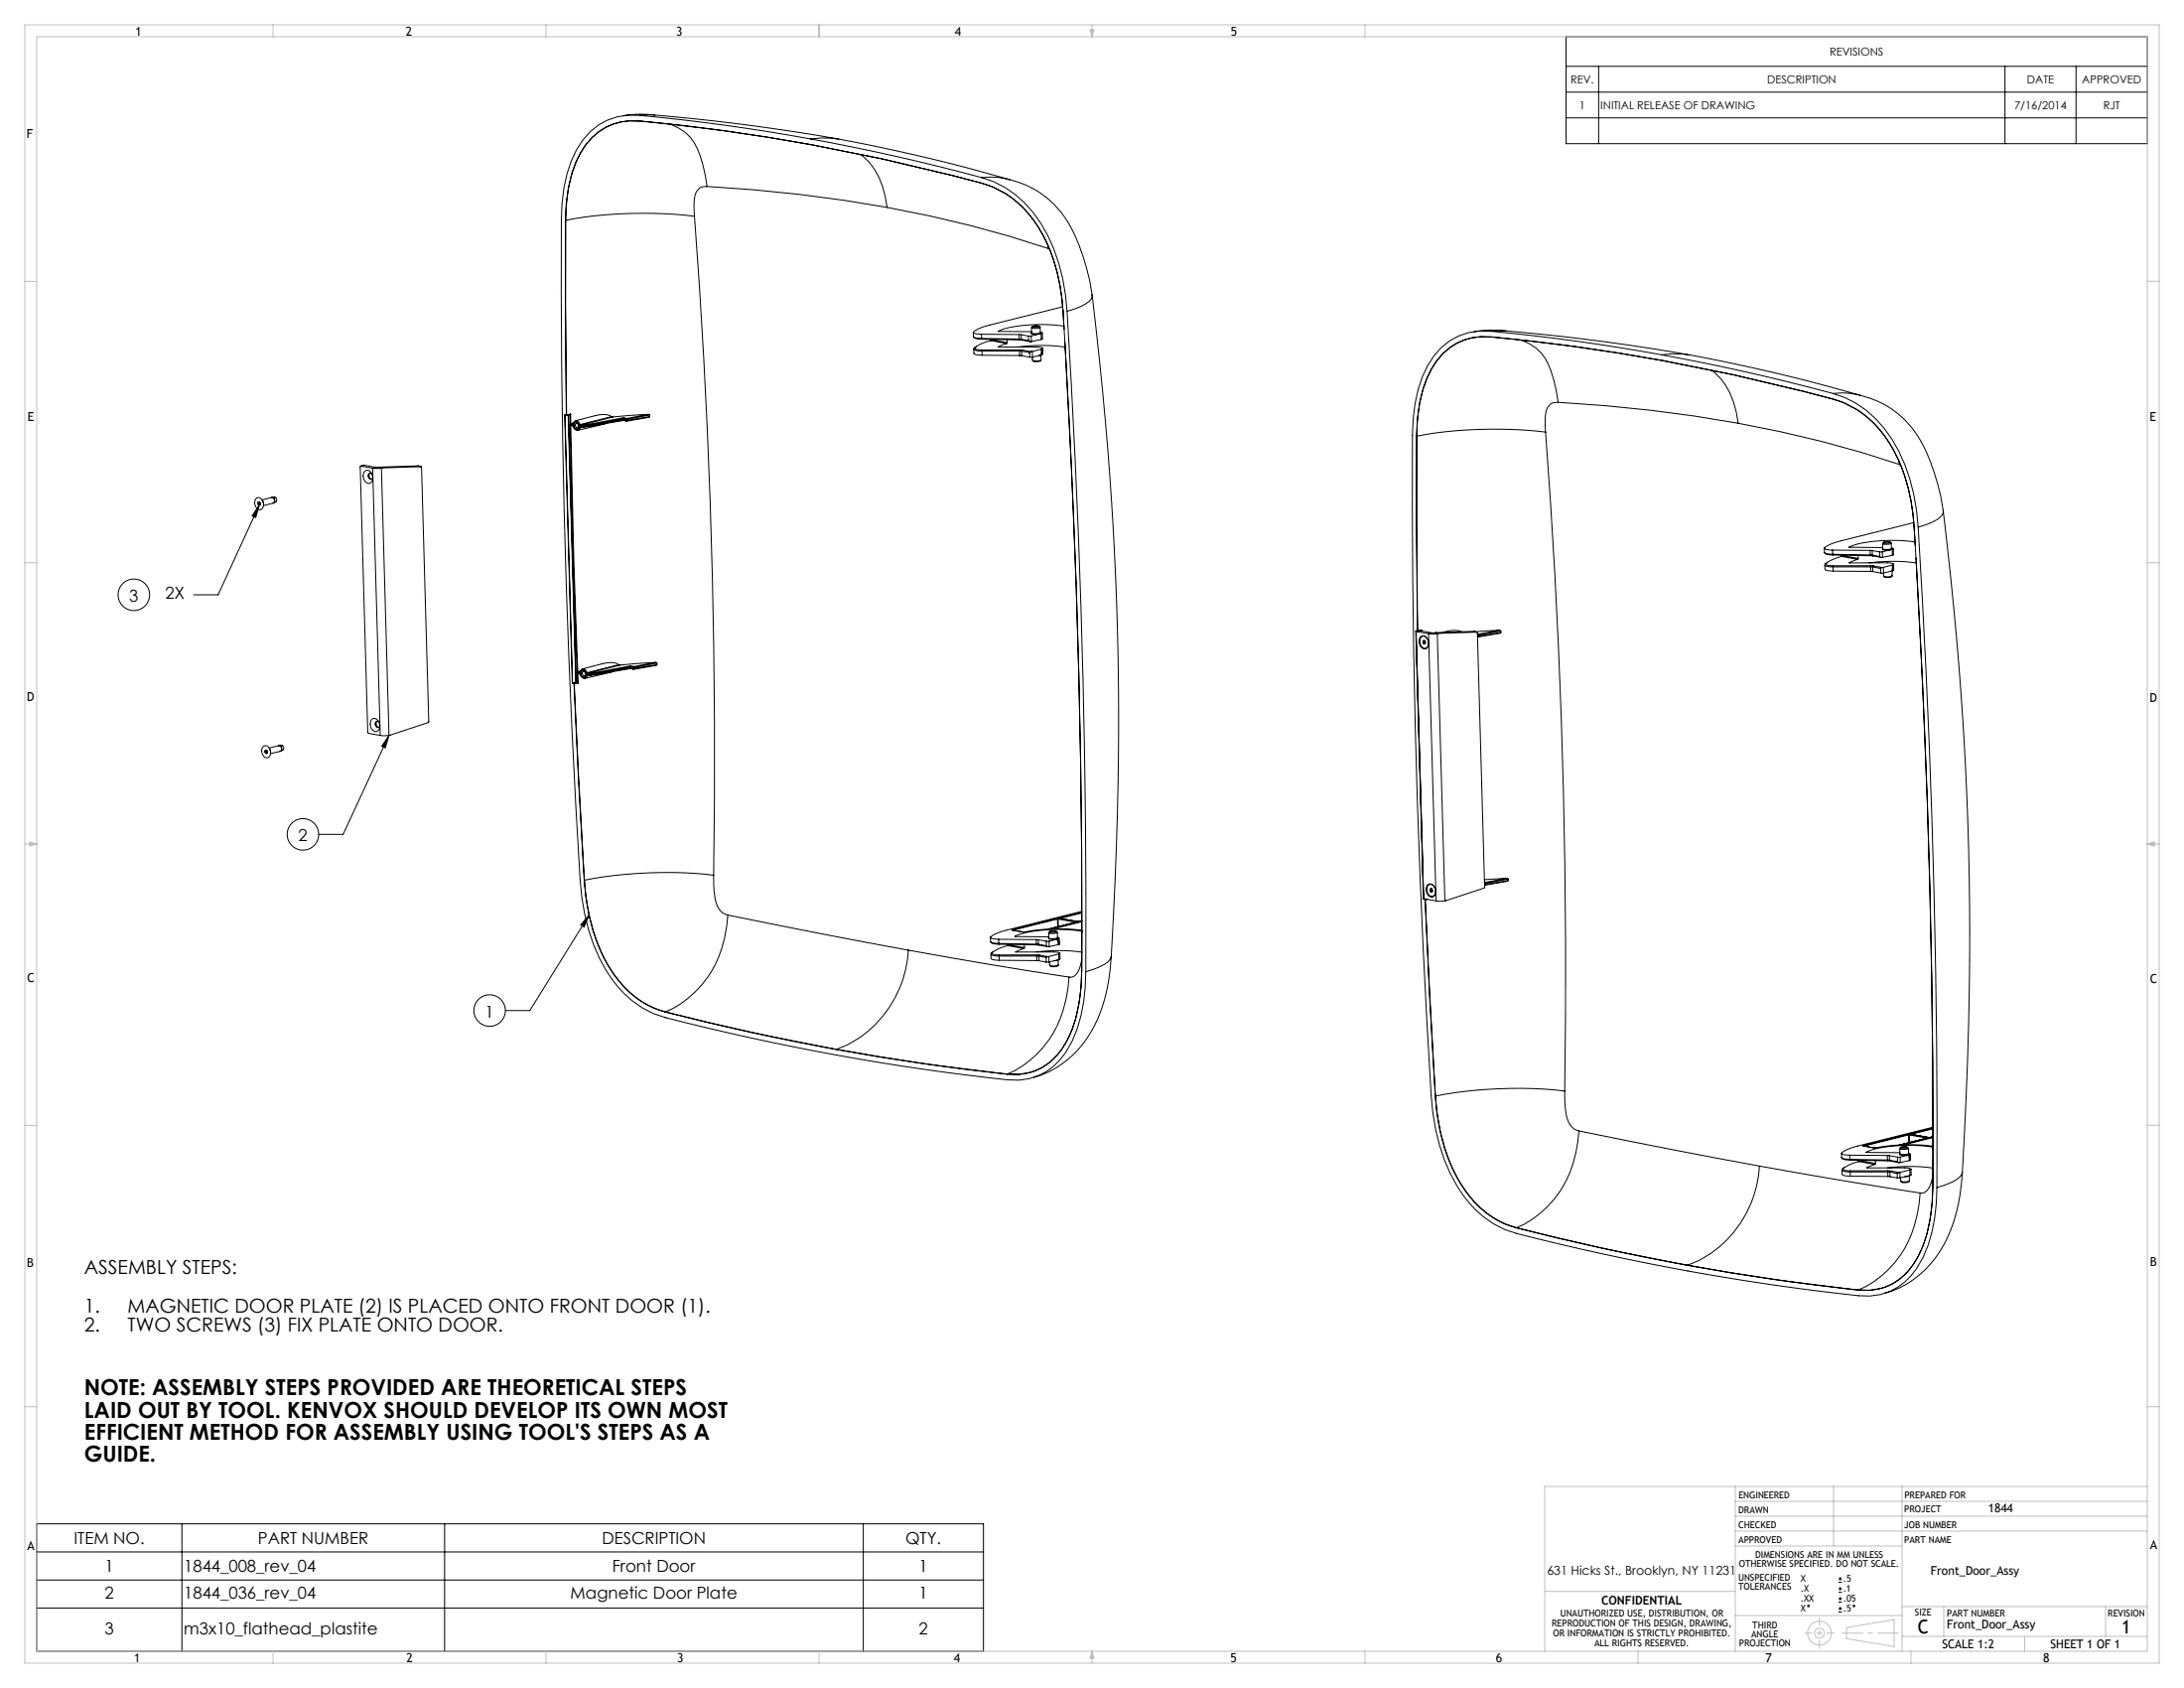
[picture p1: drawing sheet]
<svg xmlns="http://www.w3.org/2000/svg" width="559mm" height="432mm" viewBox="0 0 559 432" stroke-linecap="round" stroke-linejoin="round" font-family="sans-serif">
<g fill="none" stroke="#000" stroke-width=".25">
<path d="M400.7 9.4h148.7v27.4h-148.7zM400.7 17h148.7M409 17v19.8M513 17v19.8M531.2 17v19.8M163.7 29.5a15.9 15.9 0 0 0-16.2 8.8 36.3 36.3 0 0 0-3.9 17.8 2511.3 2511.3 0 0 0 4.8 168.9 49.4 49.4 0 0 0 8.2 25.5 24.7 24.7 0 0 0 13.6 9.8 620.9 620.9 0 0 0 87.6 15.9 15.2 15.2 0 0 0 14.9-7 37.8 37.8 0 0 0 5.1-20.6M163.7 29.5a510.3 510.3 0 0 1 43.7 6M163.8 30.9a509.4 509.4 0 0 1 43.7 6.1M163.8 30.9a15.1 15.1 0 0 0-15.3 8.3 33.9 33.9 0 0 0-3.8 17.2M163.8 30.9v.1M163.8 31l21.7 2.5 22 3.5M163.8 31a15.1 15.1 0 0 0-15.3 8.2 34.8 34.8 0 0 0-3.8 17.2"/>
<path d="M167.5 29.4a448.9 448.9 0 0 1 93.1 17.2 24.2 24.2 0 0 1 14.5 13.8 58.4 58.4 0 0 1 4.3 15.1M167.5 29.4l-3.8 .1M167.6 29.4a27 27 0 0 0-8.2 .2M171.2 31.7a11.4 11.4 0 0 1 7.9 8l.8 2.5 1 5.5M207.4 35.5a538.7 538.7 0 0 1 43.9 9.9M207.4 35.5l2.8-.2h2.7l1.7 .3M207.5 37l18 3.6 18.1 4.3 7.6 2M207.5 37h.1M207.5 37l18 3.6 18.1 4.3 7.7 2M220.1 39.5a16.6 16.6 0 0 1 6.4 10.7l.5 2.9M400.7 30.2h148.7M400.7 23.6h148.7"/>
<path d="M144.7 56.4l.2 49.7M144.7 56.4h.1M144.7 56.4l.3 49.7M177.7 55.3a1850.7 1850.7 0 0 1 4.9 168.6M177.7 55.3a111.4 111.4 0 0 0-33 1.1M180.9 47.7a2.72 2.72 0 0 0-3.1 2.4l-.2 2.6 .1 2.6M180.9 47.7a377.5 377.5 0 0 1 46.1 5.4M227 53.1a291.7 291.7 0 0 1 41.2 10.5M251.2 46.9h.1M251.2 46.9a26.6 26.6 0 0 1 16.6 15.2 48.4 48.4 0 0 1 4.2 17.4M251.3 45.4a26.9 26.9 0 0 1 16.8 14.9 49 49 0 0 1 4.9 19.3M251.3 45.4a16.7 16.7 0 0 1 7 .6"/>
<path d="M251.3 46.9a25.2 25.2 0 0 1 15.6 13.3 45.9 45.9 0 0 1 5.1 19.3M268.1 62.6l.1 1M268.2 63.6l.3 .1M271.9 78.5l-18.6 4.6a9 9 0 0 0-4.3 1.9l.8 .4 1.3 .1M272 79.5h.1M272 79.5l.3 4.7M272 79.5l.6 9.8M273 79.6a2514.5 2514.5 0 0 1 4.8 169M279.4 75.5a2.33 2.33 0 0 1-1.7 2.3l-1.2 .6-3.5 1.2M279.4 75.4a899 899 0 0 1 4.9 169.4M249 85l.1 1.1M249.1 86.1a2.74 2.74 0 0 0 2 .5"/>
<path d="M249.1 86.1l.1 .2 .4 .3 1.6 .2M249.3 89l-.1 .3M249.4 89v.1a2.1 2.1 0 0 0 1.9 .4M249.4 89h-.1M249.7 88.7l-.4 .3M251.1 85.5l9.6 .1M251.1 85.5v1.1M251.1 86.6l.1 .2M251.1 86.6l9.7 .1M251.2 86.8l9.6 .1M251.2 89.8a2.52 2.52 0 0 1-2.1-.5l.1 1.2 .7 .3 1.4 .1M251.2 89.8l.1 1.1"/>
<path d="M251.3 90.9h9.6M251.3 89.5l-.1 .3M253.4 87.1h.1M253.4 87.1l-2 .7-2 1.2M253.4 87.1l4.2 .8M253.5 86.8h.1M253.5 86.8l-.1 .3M253.5 86.8l.1 .1M253.5 87.1h-.1M253.6 86.8v.1M253.6 86.9l-.1 .2M253.6 86.9l4.1 .7"/>
<path d="M255.4 84.8h8.6M255.4 84.8h.1M255.4 88.7l10 .1 1.3 .2M255.4 88.7v.1M257.6 87.9l-2.2 .8M257.7 86.9v.7M257.7 87.6l-.1 .3M260.5 88.8a43.6 43.6 0 0 1 12.1 0M260.7 85.6h.6M260.7 85.6l.1 1.1M260.8 86.7l.5 .1M260.8 86.7v.2"/>
<path d="M260.8 86.9h.1M260.8 86.9l.7 .1M260.9 89.8h.5M260.9 89.8v1.1M260.9 89.8h-9.7M260.9 89.5h.7M260.9 89.5v.3M260.9 89.5h-9.6M260.9 90.9l.5 .1M261.3 85.6l1.8 .4M261.3 85.6v1.2M261.3 86.8l.1 .2 2.2 .4"/>
<path d="M261.3 86.8l1.9 .3M261.4 89.8v1.2M261.4 89.8l2 .4M261.4 91l2.1 .4M261.6 89.5l-.2 .3M261.6 89.5l2.3 .5M263.1 86l.1 1.1M263.2 87.1l.7 .3M263.4 90.2l.1 1.2M263.8 85.9l-.7 .1M263.8 85.9l.1 1.5M263.9 90l-.5 .2"/>
<path d="M264 85.1l-.1 .1M264.1 89.9l-.2 .1M264.1 89.9l.1 1.5M264.1 91.4l.1 .7M264.2 91.4h-.7M264.2 83.5l.8-.1 .9 .1-.9 .2-.8-.1zM265.8 91l-1.6 .4M266.1 83.8a1.61 1.61 0 0 0-2.2 0M266.1 83.8a2.7 2.7 0 0 1-2.2 0l.1 1.3M266.1 83.8l.1 1.3M266.2 85l.5 .1-.3 .2M266.2 85.1a2.73 2.73 0 0 1-2.2 0"/>
<path d="M266.2 85.1h.1M266.2 85.1l.1 .1a3.1 3.1 0 0 1-2.5 .1l.2-.1M266.4 90.8v1.3M266.4 92.1a1.64 1.64 0 0 1-2.2 0M266.4 92.1a2.68 2.68 0 0 1-2.2 0M266.4 85.3l-2.6 .6M266.4 85.3v1.5M266.4 86.8l-2.5 .6M266.4 89.3l-2.3 .6M266.4 89.3l-.1 1.4-.5 .3M266.5 90.8l-.7 .2M266.7 85.2v1.5l-.3 .1"/>
<path d="M266.7 89.2l.1 1.4-.3 .2M266.7 89.2l-.3 .1M266.7 89.2l-.2 1.6M272.3 83.4a38.6 38.6 0 0 0-16.3 1.1l-.6 .3M272.5 87.5l.1 1.8M272.6 89.3h.1M272.6 89.3a2472.9 2472.9 0 0 1 4.2 149.4M272.6 89.3a2509.7 2509.7 0 0 1 4.2 149.4M381.4 84.7a15.9 15.9 0 0 0-16.1 8.8 36.3 36.3 0 0 0-3.9 17.8 2510.7 2510.7 0 0 0 4.8 169 49.4 49.4 0 0 0 8.1 25.4 24.7 24.7 0 0 0 13.7 9.8 620.9 620.9 0 0 0 87.6 15.9 15.2 15.2 0 0 0 14.8-7 37.8 37.8 0 0 0 5.2-20.6M381.4 84.7a510.2 510.2 0 0 1 43.8 6.1M381.5 86.2a509.6 509.6 0 0 1 43.7 6M381.5 86.2a15.1 15.1 0 0 0-15.3 8.2 33.8 33.8 0 0 0-3.8 17.2"/>
<path d="M381.5 86.2h.1M381.6 86.2l21.7 2.5 21.9 3.5M381.6 86.2a15.1 15.1 0 0 0-15.3 8.2 34.8 34.8 0 0 0-3.8 17.2M385.2 84.7l.1-.1a27 27 0 0 0-8.1 .2M385.2 84.7h-3.8M385.2 84.6a531.3 531.3 0 0 1 47.1 6.2M389 86.9a11.4 11.4 0 0 1 7.8 8l.8 2.6 1.1 5.4M425.2 90.8a538.5 538.5 0 0 1 43.8 9.9M425.2 90.8l2.8-.3 2.6 .1 1.7 .2M425.2 92.2l18.1 3.6 18 4.3 7.7 2M425.2 92.2h.1M425.2 92.2l18.1 3.6 18.1 4.3 7.6 2"/>
<path d="M432.3 90.8l13.9 2.8a447.5 447.5 0 0 1 32.2 8.2 24.2 24.2 0 0 1 14.5 13.8 58.4 58.4 0 0 1 4.3 15.1M437.9 94.7a16.6 16.6 0 0 1 6.3 10.7l.5 2.9M93.2 119h.1M93.2 119l-.9 .2M93.2 119l3 .6M95.3 119.8l-3-.6-.1 .2 1.9 67.9 .2 .3 3 .5M95.3 119.8l2 68.3M96.2 119.6l-.9 .2M96.9 119.5l-.7 .1M96.9 119.5l.7 .2M97.2 119.5l.7 .2M97.2 119.5h-.3"/>
<path d="M97.6 119.7l-2.3 .1M97.6 119.7l1.9 68.4M97.9 119.7h-.3M106.9 119.2h.1M106.9 119.2l.8 .2M106.9 119.2l-9.7 .3M107.7 119.4l.2 .2 1.8 65-.2 .2-10 3.3M107.7 119.4l-9.8 .3M144.5 106.2l1.9 68.5M144.5 106.2h.1M144.5 106.2h.3M144.6 106.2h-.1"/>
<path d="M144.6 106.2l1.9 68.5M144.6 106.2h.1M144.6 106.2h.3M144.7 106.2h-.1M144.8 106.2h.1M144.9 106.2h.1M144.9 106.1l-.1 .1M145 106.1h-.1M145 106.1l-.1 .1M145.1 106.2l-.2 .1M145.4 106.2l1.9 68.3M145.4 106.2l2 68.3"/>
<path d="M145.8 106.1h.1M145.8 106.1v2.4M145.8 108.5l.6 .1M145.8 108.7l.7 31.6 1.1 31.7M145.8 108.7l.2 .1M145.8 108.7l.6 .1M145.9 106.1l-.7 .1M146 105.9v2.4M146 105.9l-1 .2M146 105.9l-.2 .2M146 108.3l-.2 .2M146 108.8a2498.8 2498.8 0 0 0 1.8 63"/>
<path d="M146.1 108.8l.4 .1M146.1 108.3h-.1M146.1 108.3l.5 .1M146.4 108.8l.3 .3M146.4 108.8l.1 .1M146.5 108.9l.2 .2M146.6 108.4l-.2 .2M146.6 108.4h.1M146.6 108.3v.1M146.6 108.3l.1 .1M146.7 109.1a1.15 1.15 0 0 0 1.1 .9M146.7 108.2l-.6 .1"/>
<path d="M146.7 108.4l-.3 .2M146.7 108.4a.73 .73 0 0 1 .8-.5 .73 .73 0 0 1 .6 .8M146.7 109.1a.73 .73 0 0 0 .6 .8 .73 .73 0 0 0 .8-.6M146.7 109.1h.1M147 108.2a.76 .76 0 0 1 1 .5 .76 .76 0 0 1-.6 1l-.5-.6zM147.3 107.6l-.4 .2-.3 .5M147.3 107.6a1.06 1.06 0 0 1 1.1 1M147.9 108.6l-.2-.2a.49 .49 0 0 0-.5 .5 .49 .49 0 0 0 .7 .4l.1-.4M148.1 108.7l.3 .3M148.1 109.3l.3 .1M148.4 108.6l-.3 .1M148.4 108.6l.1 .2"/>
<path d="M148.4 109l.3 .1M148.4 109.1l-.3 .2M148.4 109.1l.1 .2M148.4 109.1l.3 .1M148.4 109.4l-.5 .7M148.5 109.3l-.1 .1M148.5 109.3h.3M148.5 109.3h.1M148.5 108.8l-.1 .2M148.5 108.8h.3M148.7 109.1v.1M148.7 109.2l.1 .1"/>
<path d="M148.7 109.3l-.3 .1M148.8 108.8l-.1 .3M149.2 108.8h-.4M149.2 108.8l.1 .2M149.2 109.3h.1M149.2 109.3h-.4M149.3 109l-.6 .1M149.3 109v.2M149.3 109.2h-.6M149.3 109.2l-.1 .1M155.1 108.3l-7.2 1.8M156.5 106.6l.4 .1"/>
<path d="M156.5 106.6a4.5 4.5 0 0 0-4.2-.3l-5 1.3M156.5 106.6l-8.1 2M156.9 106.7l-8.4 2.1M159.5 107.1h.1M159.5 107.1l-10.2 1.9M159.5 107.1l.1 .3M159.5 107.1l.6 .2M159.6 107.4v.1M159.6 107.4h.1M159.6 107.4l-10.3 1.8M159.6 107.4l.5 .2M159.6 106.9l-.1 .2"/>
<path d="M159.6 106.9l.7 .1M159.6 106.9l-10.4 1.9M159.6 107.5l.6 .2M159.6 107.5l-10.4 1.8M160.1 107.3h.4M160.1 107.3v.3M160.1 107.6h.4M160.1 107.6l.1 .1M160.2 107.7h.2M160.3 107l-.2 .3M160.3 107h.1M160.4 107l.1 .3"/>
<path d="M160.5 107.3v.3M160.5 107.6l-.1 .1M165.9 106l.3 .2M165.9 106l-9 .7M165.9 106l-5.5 1M166.2 106.2l.1 .4M166.2 106.2l-5.7 1.1M166.3 106.6l-.2 .1-5.7 1M166.3 106.6l-5.8 1M362.4 111.6l.3 49.7M362.4 111.6h.1M362.5 111.6l.2 49.7"/>
<path d="M395.4 110.5a1850.5 1850.5 0 0 1 5 168.6M395.4 110.5a111.4 111.4 0 0 0-32.9 1.1M398.7 102.9a2.72 2.72 0 0 0-3.2 2.5l-.2 2.5 .1 2.6M398.7 102.9a377.5 377.5 0 0 1 46 5.4M444.7 108.3a291.7 291.7 0 0 1 41.3 10.5M469 102.1h.1M469 102.1a26.6 26.6 0 0 1 16.6 15.2 48.4 48.4 0 0 1 4.1 17.4M469 100.7a26.9 26.9 0 0 1 16.9 14.8 49 49 0 0 1 4.9 19.4M469 100.7a16.7 16.7 0 0 1 7.1 .5M469 102.1a25.2 25.2 0 0 1 15.6 13.3 45.9 45.9 0 0 1 5.1 19.3M485.8 117.9l.2 .9M486 118.8l.3 .2"/>
<path d="M65.4 127.7a1.13 1.13 0 0 1 1.3-.3 1.13 1.13 0 0 1 .7 1.1 1.14 1.14 0 0 1-.2 1.5 1.14 1.14 0 0 1-1.4 .1 2.08 2.08 0 0 1-.4-2.4zM66 128.7v.2M66 128.9h.1M66.1 128.9v.1M66.1 128.5v.1M66.1 128.6l-.1 .1M66.1 129v.1M66.1 129.1l.2 .1M66.2 128.8v.1M66.2 128.8l-.2 .1M66.2 128.4l-.1 .1M66.2 128.6v.2"/>
<path d="M66.2 128.6l-.2 .1M66.2 128.9l.1 .1M66.2 128.9h-.1M66.3 128.5h.1M66.3 128.5h-.2M66.3 128.5l-.1 .1M66.3 128.5l-.2 .1M66.3 129v.1M66.3 129h-.2M66.3 129.2h.1M66.3 129.1v.1M66.3 129.1h-.2"/>
<path d="M66.3 129.2l.1 .1M66.3 129.2l-10.5 23h-6.2M66.3 129.2l-.9 3.2-.9-.4zM66.4 128.4l.2 .5-.1 .3M66.4 128.4l-.1 .1M66.5 129.1h.1M66.5 129.2l-.1 .1M66.5 129.1l-.2 .1M67.2 128.2l.2 .8M69.5 127.3a.8 .8 0 0 1 .7 .6 .8 .8 0 0 1-.3 .8M69.5 127.3l-2.4 .6M69.7 127.2h.6a.68 .68 0 0 1 .3 1.2l-.5 .3"/>
<path d="M69.7 127.2a.83 .83 0 0 1 .4 1.5M69.7 127.3h-.2M69.9 128.7l-2.5 .6M70.1 128.6l-.2 .1M93.4 120.4a1.44 1.44 0 0 1 2 1.5 1.16 1.16 0 0 1-.4 1.5 1.16 1.16 0 0 1-1.5-.1 2.06 2.06 0 0 1-.1-2.9zM94.7 121a.95 .95 0 0 0 .4 1.6M95.2 121.4v-.1a.53 .53 0 0 0-.7-.2 .53 .53 0 0 0-.3 .6v.3a.57 .57 0 0 0 .6 .6 .57 .57 0 0 0 .6-.6M473.2 140l8.5 .1M473.2 140h.1M481.7 139a2.54 2.54 0 0 0 2.2 0l.1 1.3M481.7 139v1.4M482 138.7l1.1-.1 .5 .1-1.1 .2z"/>
<path d="M483.9 139a1.61 1.61 0 0 0-2.2 0M489.6 133.7l-18.6 4.7a9 9 0 0 0-4.2 1.8l.4 .3 1.7 .2M489.7 134.7h.1M489.7 134.7l.3 4.8M489.7 134.7l.6 9.8M490 138.7a38.6 38.6 0 0 0-16.3 1l-.5 .3M490.8 134.9a2515.2 2515.2 0 0 1 4.8 168.9M497.2 130.7a2.33 2.33 0 0 1-1.7 2.3l-1.3 .6-3.4 1.3M497.2 130.6a899 899 0 0 1 4.9 169.4M466.8 140.3v1a2.74 2.74 0 0 0 2.1 .5M466.8 141.3l.1 .3 .5 .2 1.5 .2M466.9 144.6l.1 1.1 .7 .3 1.3 .1"/>
<path d="M466.9 144.5a2.45 2.45 0 0 0 2.1 .5M467 144.3l-.1 .2M467.2 144.2l-.1 .1a2.1 2.1 0 0 0 1.9 .4M467.2 144.2l-.2 .1M467.4 143.9l-.4 .4M468.9 140.7l9.6 .1M468.9 140.7v1.1M468.9 141.8v.2M468.9 141.8l9.6 .2M468.9 142l9.7 .2M469 145v1.1M469 146.1l9.6 .1"/>
<path d="M469 144.7v.3M471.2 142.3h.1M471.2 142.3l-2.1 .7-1.9 1.2M471.2 142.3l4.1 .8M471.2 142v.1M471.2 142.1v.2M471.2 142.1h.1M471.3 142v.1M471.3 142.1l-.1 .2M471.3 142.1l4.1 .8M473.2 144h10l1.2 .2M473.2 144h.1"/>
<path d="M475.3 143.1l-2.1 .9M475.4 142.1v.8M475.4 142.9l-.1 .2M478.3 144a43.5 43.5 0 0 1 12 0M478.5 140.8h.5M478.5 140.8v1.2M478.5 142h.6M478.5 142l.1 .2M478.6 142.2h.6M478.6 145h.6M478.6 145v1.2M478.6 145h-9.6"/>
<path d="M478.6 144.7l.7 .1M478.6 144.7v.3M478.6 144.7h-9.6M478.6 146.2h.6M479 140.8l1.9 .4M479 140.8l.1 1.2M479.1 142l.1 .2 2.2 .4M479.1 142l1.9 .4M479.2 145v1.2M479.2 145l2 .4M479.2 146.2l2.1 .4M479.3 144.8l-.1 .2"/>
<path d="M479.3 144.8l2.3 .4M480.9 141.2l.1 1.2M481 142.4l.7 .2M481.2 145.4l.1 1.2M481.6 141.2h-.7M481.6 141.2l.1 1.4M481.6 145.2l-.4 .2M481.9 145.1l-.3 .1M481.9 145.1l.1 1.5M481.9 146.6v.7M482 146.6h-.7M483.6 146.2l-1.6 .4"/>
<path d="M483.9 140.2l.5 .1-.3 .2M484 140.3a2.73 2.73 0 0 1-2.3 .1M484 140.3h.1M484 140.3l.1 .1a3.1 3.1 0 0 1-2.5 .1l.1-.1M484.1 146.1v1.2M484.1 147.3a1.64 1.64 0 0 1-2.2 0M484.1 147.3a2.68 2.68 0 0 1-2.2 0M484.1 140.5l-2.5 .7M484.1 140.5l.1 1.5M484.2 142l-2.5 .6M484.2 144.5l-2.3 .6M484.2 144.5l-.1 1.4-.5 .3"/>
<path d="M484.3 146l-.7 .2M484.4 140.4l.1 1.5M484.5 141.9l-.3 .1M484.5 144.4v1.4l-.2 .2M484.5 144.4l-.3 .1M484.5 144.4l-.2 1.6M490.2 142.7l.1 1.8M490.3 144.5h.1M490.3 144.5a2514.1 2514.1 0 0 1 4.3 149.4M490.3 144.5a2508.9 2508.9 0 0 1 4.3 149.4M146.4 174.7l.1 .1M146.5 174.7h-.1"/>
<path d="M146.5 174.7h.1M146.5 174.8l.3 .1M146.5 174.7v.1M146.5 174.7l.3 .1M146.8 174.9l.1 .1M146.8 174.8l.1 .2M146.8 174.8v.1M146.9 175l2.6 50.2M146.9 175h.1M147.3 174.5h.1M147.3 174.5l-.8 .2M147.3 174.5l.4 .1"/>
<path d="M147.4 174.5h-.1M147.4 174.5h.3M147.6 172l.6 .1M147.6 172.1l.1 2.4M147.6 172.1l.3 .2M147.6 172.1l.6 .1M147.7 174.6l-.9 .2M147.7 174.6h.1M147.7 174.6l.3 .1M147.7 174.5v.1M147.7 174.5h.1M147.7 174.5l.3 .2"/>
<path d="M147.8 171.8l-.2 .2M147.9 172.3l.1 2.4M147.9 172.3l.4 .1M147.9 171.8h-.1M147.9 171.8l.5 .1M148 174.7l-1.1 .3M148.2 172.2l.3 .3M148.2 172.2l.2 .2M148.4 172.4l.1 .2M148.4 171.9l-.2 .2M148.4 171.9h.1M148.4 171.8v.1"/>
<path d="M148.4 171.8l.1 .1M148.5 172.6a1.14 1.14 0 0 0 1.1 .9M148.5 171.7l-.6 .1M148.5 171.9l-.3 .2M148.5 171.9a.73 .73 0 0 1 .8-.6 .73 .73 0 0 1 .6 .9M148.5 172.5a.73 .73 0 0 0 .6 .9 .73 .73 0 0 0 .8-.6M148.5 172.5v.1M148.8 171.7a.76 .76 0 0 1 1 .5 .76 .76 0 0 1-.6 1l-.5-.6zM149.1 171.1l-.4 .2-.3 .5M149.1 171.1a1.06 1.06 0 0 1 1.1 1M149.7 172l-.2-.2a.49 .49 0 0 0-.5 .6 .49 .49 0 0 0 .7 .4l.1-.4M149.9 172.2l.3 .3"/>
<path d="M149.9 172.8l.3 .1M150.2 172.1l-.3 .1M150.2 172.1l.1 .1M150.2 172.5h.3M150.2 172.6l-.3 .2M150.2 172.6l.1 .2M150.2 172.6h.3M150.2 172.9l-.5 .6M150.3 172.8l-.1 .1M150.3 172.8h.3M150.3 172.8h.1M150.3 172.2l-.1 .3"/>
<path d="M150.3 172.2l.3 .1M150.5 172.5v.1M150.5 172.6l.1 .2M150.5 172.8l-.3 .1M150.6 172.3l-.1 .2M150.6 172.8h.1M151 172.3h-.4M151 172.3l.1 .2M151 172.8h-.4M151.1 172.5h-.6M151.1 172.5v.1M151.1 172.6h-.6"/>
<path d="M151.1 172.6l-.1 .2M154.3 169.8l-5.2 1.3M154.3 169.8a4.5 4.5 0 0 1 4 .2M156.2 172l-6.5 1.5M156.8 171.8l-.6 .2M158.3 170l.4 .1M158.3 170l-8.1 2.1M158.7 170.1l-8.4 2.1M161.3 170.6h.1M161.3 170.6l-10.2 1.9M161.3 170.6l.1 .3M161.3 170.6l.6 .1"/>
<path d="M161.4 170.9v.1M161.4 170.9h.1M161.4 170.9l-10.3 1.7M161.4 170.9l.5 .1M161.4 170.3l-.1 .3M161.4 170.3l.7 .2M161.4 170.3l-10.4 2M161.4 171l.6 .2M161.4 171l-10.4 1.8M161.9 170.7h.4M161.9 170.7v.3M161.9 171h.4"/>
<path d="M161.9 171l.1 .2M162 171.2h.2M162.1 170.5l-.2 .2M162.1 170.5h.1M162.2 170.5l.1 .2M162.3 170.7v.3M162.3 171l-.1 .2M167.8 169.5l.3 .1M167.8 169.5l-9.1 .6M167.8 169.5l-5.6 1M168.1 170l-.2 .2-5.7 1M168.1 170l-5.8 1"/>
<path d="M168.1 169.6v.4M168.1 169.6l-5.8 1.1M362.2 161.5l2 68.4M362.3 161.4l-.1 .1M362.3 161.4h.1M362.3 161.4l.3 .1M362.3 161.5h-.1M362.3 161.5l2 68.4M362.3 161.8l.2-.2 3 .5M362.3 161.4v.1M362.4 161.4l-.1 .1M362.7 161.5h-.1"/>
<path d="M362.7 161.3l-.1 .2M362.7 161.3h.1M362.7 161.3v.2M362.8 161.4l-.1 .1M363.4 161.3h-.1M363.4 161.3l-1 .3M363.4 161.3l3 .6M363.5 161.3h.1M363.6 161.3h.1M363.6 162.8a1.44 1.44 0 0 1 1.9 1.5 1.16 1.16 0 0 1-.3 1.4 1.16 1.16 0 0 1-1.5-.1 2.06 2.06 0 0 1-.1-2.8zM363.6 161.3l-.6 .1M363.8 161.2l-1.1 .1"/>
<path d="M363.8 161.2l-.2 .1M363.8 161.2v.2M364.1 164.2v.1M364.1 164.3l.1 .1M364.2 164.1l-.1 .1M364.2 164.4v.1M364.2 163.9v.1M364.2 164v.1M364.2 164.5v.1M364.2 164.6h.2M364.3 164.1v.2M364.3 164.1l-.2 .1"/>
<path d="M364.3 164.3h.1M364.3 164.3h-.2M364.3 163.9h-.1M364.3 163.9h.1M364.3 164.1h.1M364.3 164.1h-.1M364.3 164.3l.1 .1M364.3 164.3l-.1 .1M364.4 163.9l-.1 .2M364.4 164.4v.1M364.4 164.4l-.2 .1M364.4 164.6v.1"/>
<path d="M364.4 164.5v.1M364.4 164.5l-.2 .1M364.4 164.6h.2l-.2 .1M364.4 164.7h.1M364.5 163.9l.2 .5-.2 .3M364.5 163.9h-.1M364.5 163.9h.1M364.6 163.9l-.4 .1M364.6 164.7h-.1M365.3 163.6a1.07 1.07 0 0 0-1.2-.9 1.07 1.07 0 0 0-.8 1.4 1.44 1.44 0 0 0 1.7 1.6l.5-.7v-.6M365.5 162.1l1.9 68.4M366.4 161.9l-.9 .2"/>
<path d="M367 161.9h-.6M367 161.9l.7 .2M367.3 161.8l.7 .2M367.3 161.8l-.3 .1M367.7 162.1h-2.2M367.7 162.1l2 68.3M368 162l9.8-.3 .2 .2 1.9 65-.2 .3-10 3.2M368 162l-.3 .1M373.9 161.6a6.5 6.5 0 0 0-4.7 .2M377.1 161.5h.1M377.1 161.5l.8 .2M377.1 161.5l-9.8 .3"/>
<path d="M378 162.3h.1M378.1 162.3l.1 .2M378.2 162.9h-.2M378.2 162.5h-.2M378.2 162.5v.3M378.2 162.8v.1M378.2 162.8h-.2M383.6 161.2l.4 .2M383.6 161.2l-6.1 .4M383.6 161.2l-5.5 1.1M384 161.4v.4M384 161.4l-5.8 1.1"/>
<path d="M384 161.8l-.2 .2-5.6 .9M384 161.8l-5.8 1M67.2 191.1a1.13 1.13 0 0 1 1.3-.2 1.13 1.13 0 0 1 .7 1.1 1.14 1.14 0 0 1-.2 1.4 1.14 1.14 0 0 1-1.4 .2 2.08 2.08 0 0 1-.4-2.5zM67.8 192.2v.1M67.8 192.3l.1 .1M67.9 192.1l-.1 .1M67.9 192.4v.1M67.9 191.9v.1M67.9 192v.1M67.9 192.5v.1M67.9 192.6l.2 .1M68 192.1v.2"/>
<path d="M68 192.1l-.2 .1M68 192.3h.1M68 192.3h-.2M68 191.9h-.1M68 191.9h.1M68 192.1h.1M68 192.1h-.1M68 192.3l.1 .1M68 192.3l-.1 .1M68.1 191.9l-.1 .2M68.1 192.4v.1M68.1 192.4l-.2 .1"/>
<path d="M68.1 192.7h.1M68.1 192.5v.1M68.1 192.5l-.2 .1M68.1 192.6h.2l-.2 .1M68.2 191.9l.2 .5-.2 .3M68.2 191.9h-.1M68.2 191.9h.1M68.3 191.9l-.4 .1M68.3 192.7h-.1M69 191.6l.2 .9M71.3 190.7a.8 .8 0 0 1 .7 .6 .8 .8 0 0 1-.3 .9M71.3 190.7l-2.4 .6"/>
<path d="M71.5 190.7h.6a.68 .68 0 0 1 .3 1.2l-.5 .2a.83 .83 0 0 0-.4-1.4zM71.5 190.7l-.2 .1M71.7 192.2l-2.5 .6M71.9 192.1l-.2 .1M95.2 183.9a1.44 1.44 0 0 1 2 1.5 1.16 1.16 0 0 1-.4 1.5 1.16 1.16 0 0 1-1.5-.2 2.06 2.06 0 0 1-.1-2.8zM96.5 184.5a.95 .95 0 0 0 .4 1.5M97 184.9v-.1a.53 .53 0 0 0-.7-.3 .53 .53 0 0 0-.3 .7v.3a.57 .57 0 0 0 .6 .6 .57 .57 0 0 0 .6-.6M99.5 188.1h-2.2M99.5 188.1l-11.7 25.3h-6.3M99.5 188.1l-.9 3.2-.9-.4zM149.5 225.2a46.9 46.9 0 0 0 7.8 24.4 23.2 23.2 0 0 0 12.9 9.3M149.5 225.2a45 45 0 0 0 8.7 25.5 22.3 22.3 0 0 0 12.1 8.1"/>
<path d="M149.5 225.2h.1M150.7 234.1l-15.1 24.4h-6.3M150.7 234.1l-1.3 3-.8-.5zM182.6 223.9a21.9 21.9 0 0 0 .8 7.5 3.8 3.8 0 0 0 2.8 2.7M182.6 223.9a111 111 0 0 0-33.1 1.3M186.2 234.1l23.7 4.7 22.5 4.3M186.2 234.1a28.2 28.2 0 0 1-12.1 22.7l-1.9 1.2-1.9 .8M253.4 239.8v1.1a2.75 2.75 0 0 0 2.1 .4M259 237.8v.1M259 237.9l2.8 .5M259.7 239.6h8.6M259.7 239.6h.1"/>
<path d="M261.8 238.4h.1M262.1 238.4h-.3M268.2 237.7h.1M268.2 237.7l-6.1 .7M268.3 237.7h-.1M268.3 238.6l.1 1.3M268.6 238.3l.8-.2 .9 .2-.9 .2-.8-.1zM269.1 237.5l.2 .1M269.1 237.5l.1 .1M269.1 237.6h.2M269.3 237.6h.1M269.3 237.6h3.7l3.9 .4"/>
<path d="M270.5 235l.1 .1M270.5 235l-11.5 2.8M270.5 238.5a1.59 1.59 0 0 0-2.2 .1M270.5 238.5a2.66 2.66 0 0 1-2.2 .1M270.5 238.5l.1 1.4M270.6 235.1l-11.4 2.8M270.6 235.1v2M270.6 239.8l.4 .2-.3 .2M270.6 239.9a2.72 2.72 0 0 1-2.2 0M270.6 239.9h.1M270.6 239.9l.1 .1a3.1 3.1 0 0 1-2.5 .1l.2-.2M270.7 235.1h-.1"/>
<path d="M270.7 235.1l.1 1.9M270.7 235.1l4.6 .8M270.8 235h-.3M270.8 235l-.1 .1M270.8 235l4.7 .8M271 234.8v.1M271 234.8l.1 .1M271 234.9h.1M271 234.9l5 .8M271 240v1.5M275.5 235.9h.1M275.5 235.8v.1"/>
<path d="M275.5 235.8l-.1 .1M275.5 235.9l-7.2 1.8M276 235.7h.1M276.8 233.1l-19.1 4.8a9 9 0 0 0-4.3 1.9l.4 .3 1.7 .2M276.8 233.4l-5.8 1.4M276.8 233.5l-5.6 1.4M276.8 235.5l-.8 .2M276.8 235.6l-7.7 1.9M276.8 235.8l-7.4 1.8M276.8 238.7v9.6M276.9 238.2a38.8 38.8 0 0 0-16.7 1.1l-.5 .3M364.2 229.9l.1 .1"/>
<path d="M364.2 229.6l.2 .3 3 .6M364.3 229.9h-.1M364.3 229.9v.1M364.3 230l.2 .1M364.3 230h.1M364.3 230h.3M364.4 229.9h-.1M364.5 229.9l-.2 .1M364.5 230.1l.1 .1M364.6 230l.1 .2M364.6 230l-.1 .1M364.6 230.2l2.6 50.2"/>
<path d="M364.7 230.2l2.6 50.2M364.7 230.2h-.1M364.8 230h-.2M365.2 230.1l-.5 .1M365.4 226.3a1.44 1.44 0 0 1 1.9 1.4 1.16 1.16 0 0 1-.3 1.5 1.16 1.16 0 0 1-1.5-.1 2.06 2.06 0 0 1-.1-2.8zM365.9 227.6v.2M365.9 227.8l.1 .1M366 227.9h.1M366 227.4v.1M366 227.5l-.1 .1M366 227.9v.1M366 228l.2 .1"/>
<path d="M366.1 227.8h.1M366.1 227.8h-.2M366.1 227.4h-.1M366.1 227.5v.3M366.1 227.5l-.2 .1M366.1 227.8l.1 .1M366.1 227.8l-.1 .1M366.2 227.4h-.2M366.2 227.4v.1M366.2 227.5h-.1M366.2 227.5h-.2M366.2 227.9v.1"/>
<path d="M366.2 227.9h-.2M366.2 228.1l.1 .1M366.2 228v.1M366.2 228h-.2M366.3 227.4l.2 .4-.1 .3M366.3 227.4h-.1M366.4 228.1h.1M366.4 228.2h-.1M366.4 228.1h-.2M366.4 228.1l-.1 .1M367.1 227.1a1.07 1.07 0 0 0-1.2-.9 1.07 1.07 0 0 0-.8 1.4 1.44 1.44 0 0 0 1.7 1.6l.5-.7v-.6M369.7 230.4l-2.3 .1"/>
<path d="M379.8 225.7h.1M379.9 225.7l.1 .3M380 226.4h-.2M380 226h-.2M380 226v.3M380 226.3v.1M380 226.3h-.2M385.5 224.7l.4 .2M385.5 224.7l-5.7 .3M385.5 224.7l-5.6 1M385.9 225.3l-.3 .1-5.6 1M385.9 225.3l-5.9 1"/>
<path d="M385.9 224.9v.4M385.9 224.9l-5.9 1.1M170.2 258.9a634.2 634.2 0 0 0 43.8 9.6M170.3 258.8h.1M170.3 258.8l-.1 .1M170.3 258.8l21.7 5.2 22.1 4.4M232.4 243.1l21.3 3.7 19.8 3.2M232.4 243.1a28.7 28.7 0 0 1-18.3 25.3M253.5 240.9v.2l.5 .3 1.6 .1M253.5 244.1l.1 1.2 .7 .2 1.4 .1M253.5 244.1a2.45 2.45 0 0 0 2.1 .5M253.7 243.8l-.1 .3"/>
<path d="M253.8 243.7v.1a2.1 2.1 0 0 0 1.9 .5M253.8 243.7l-.1 .1M254 243.5l-.3 .3M255.5 240.3l9.6 .1M255.5 240.3v1M255.5 241.3l.1 .2M255.5 241.3l9.7 .2M255.6 241.5l9.6 .2M255.6 244.6l.1 1M255.7 245.6l9.6 .1M255.7 244.3l-.1 .3M257.8 241.9h.1"/>
<path d="M257.8 241.9l-2.1 .7-1.9 1.1M257.8 241.9l4.2 .7M257.9 241.6h.1M257.9 241.6l-.1 .3M257.9 241.6v.1M257.9 241.9h-.1M257.9 241.7v.2M257.9 241.7l4.2 .7M259.9 243.5h10.2l1.1 .3-.3 .2M259.9 243.5h.1M262 242.6l-2.1 .9M262.1 241.7v.7"/>
<path d="M262.1 242.4l-.1 .2M265.1 240.4h.6M265.1 240.4l.1 1.1M265.2 243.5a43.4 43.4 0 0 1 11.6 .1M265.2 241.5l.5 .1M265.2 241.5v.2M265.2 241.7l.7 .1M265.2 244.6h.6M265.2 244.6l.1 1.1M265.2 244.6h-9.6M265.3 244.3h.6M265.3 244.3l-.1 .3"/>
<path d="M265.3 244.3h-9.6M265.3 245.7l.5 .1M265.7 240.4l2 .4M265.7 240.4v1.2M265.7 241.6l.1 .2 2.3 .4M265.7 241.6l2 .3M265.8 244.6v1.2M265.8 244.6l1.9 .3M265.8 245.8l1.9 .3M265.9 244.3l-.1 .3M265.9 244.3l2.3 .4M267.7 244.9v1.2"/>
<path d="M267.7 241.9l.7 .3M267.7 240.8v1.1M268.2 244.7l-.5 .2M268.4 246.1h-.7M268.4 244.7h-.2M268.4 244.7v1.4M268.5 240.8h-.8M268.5 240.8l-.1 1.4M268.5 246.1l.1 .8M269.6 245.8l1.1-.3 .1 1.3M270.1 240.4l-1.6 .4M270.1 240.4h.5l.2 1.3"/>
<path d="M270.7 240.2l-.6 .2M270.7 240.2l.3 1.3M270.8 241.7l-2.4 .5M270.8 246.8v.1a1.66 1.66 0 0 1-2.2 0M270.8 246.8a2.71 2.71 0 0 1-2.2 .1M270.9 244l-2.5 .7M270.9 244v1.5M270.9 245.5l-2.5 .6M271 241.5l-.2 .2M271.2 243.9v1.4l-.3 .2M273.5 250a29.4 29.4 0 0 1-8.2 19.7 23 23 0 0 1-7.6 5M276.8 248.3a35.4 35.4 0 0 1-5 19.8 14.4 14.4 0 0 1-14.1 6.6"/>
<path d="M276.8 248.3h.1M276.8 248.3a40.3 40.3 0 0 1-3.6 17.7 14.8 14.8 0 0 1-15.5 8.8M276.8 245.5l-.8 2.7a2.32 2.32 0 0 1-2.5 1.8M284.3 244.6a2.66 2.66 0 0 1-1.7 2.1l-1.3 .7-3.5 1.2M284.3 244.6a40.4 40.4 0 0 1-6.4 21.3 24.5 24.5 0 0 1-13.4 9.7M214 268.5a606 606 0 0 0 43.7 6.3M214.1 268.4l22 3.6 21.6 2.7M214.1 268.4l-.1 .1M257.7 274.7h.1M257.7 274.7v.1M400.4 279.1a21.9 21.9 0 0 0 .7 7.5 3.8 3.8 0 0 0 2.9 2.7M400.4 279.1a111 111 0 0 0-33.1 1.3"/>
<path d="M367.2 280.4a46.9 46.9 0 0 0 7.9 24.4 23.2 23.2 0 0 0 12.9 9.3M367.3 280.4a45 45 0 0 0 8.7 25.6 22.3 22.3 0 0 0 12 8.1M367.3 280.4h-.1M404 289.3l23.7 4.7 22.5 4.3M404 289.3a28.2 28.2 0 0 1-12.1 22.7l-2 1.2-1.9 .9M450.2 298.3l21.2 3.7 19.9 3.2M450.2 298.3a28.7 28.7 0 0 1-18.4 25.3M471.2 295v1.1M471.2 296.1a2.74 2.74 0 0 0 2.1 .5M471.2 296.1l.1 .2 .4 .3 1.6 .2M471.4 299l-.1 .3M471.6 299l-.1 .1a2.1 2.1 0 0 0 1.9 .4"/>
<path d="M471.6 299h-.2M471.8 298.7l-.4 .3M473.3 295.5l9.6 .1M473.3 295.5v1.1M473.3 296.6v.2M473.3 296.6l9.6 .1M473.3 296.8l9.7 .1M473.4 299.8a2.52 2.52 0 0 1-2.1-.5l.1 1.2 .7 .3 1.3 .1M473.4 299.8v1.1M473.4 299.5v.3M475.5 297.1h.1M475.6 297.1l-2.9 1.1-1.1 .8"/>
<path d="M475.6 297.1l4.1 .8M475.6 296.8h.1M475.6 296.8l-.1 .3M475.6 296.8l.1 .1M475.6 297.1h.1M475.6 297.1h-.1M475.7 296.8v.1M475.7 296.9l-.1 .2M475.7 296.9l4.2 .7M476.7 293.1h.1M476.7 293.1l2.9 .5M477.4 294.8l8.7 .1"/>
<path d="M477.4 294.8h.1M477.6 298.7l10.2 .1 1.1 .2-.3 .2M477.6 298.7h.1M479.6 293.6h-.1M479.7 297.9l-2.1 .8M479.8 296.9l.1 .7M479.9 293.6h-.3M479.9 293.6h.1M479.9 297.6l-.2 .3M479.9 293.6h-.4M482.9 295.6h.5M482.9 295.6v1.1"/>
<path d="M482.9 298.7a43.3 43.3 0 0 1 11.7 .1M482.9 296.7l.6 .1M482.9 296.7l.1 .2M483 296.9h.1M483 296.9l.6 .1M483 299.8h.5M483 299.8v1.1M483 299.8h-9.6M483 299.5h.7M483 299.5v.3M483 299.5h-9.6M483.4 295.6l2.1 .4"/>
<path d="M483.4 295.6l.1 1.2M483.5 296.8l.1 .2M483.5 296.8l2 .4M483.5 299.8l.1 1.2M483.5 299.8l1.9 .4M483.6 297l2.3 .4M483.7 299.5l-.2 .3M483.7 299.5l2.2 .4M485.5 297.2l.7 .2M485.5 296v1.2M485.9 299.9l-.5 .3M485.9 292.9h.1"/>
<path d="M485.9 292.9l-6 .7M486 292.9h-.1M486.1 292.9h-.1M486.1 292.9h-.2M486.1 292.9h.1M486.1 293.8v1.3M486.1 295.1v.1M486.1 299.9h-.2M486.1 299.9v1.4M486.2 296h-.7M486.2 296v1.4M486.4 293.5l.8-.1 .8 .1-1.1 .2z"/>
<path d="M486.9 292.8h.1M487 292.8h.1M487 292.8l3.8 .1 3.8 .3M487.8 295.6l-1.6 .4M487.8 295.6h.5l.2 1.3M488.2 290.2l.1 .1M488.2 290.2l-11.5 2.9M488.3 293.8a1.59 1.59 0 0 0-2.2 0M488.3 293.8a2.66 2.66 0 0 1-2.2 0M488.3 293.8v1.3a2.72 2.72 0 0 1-2.2 0M488.3 290.3l-11.4 2.9M488.3 290.3l.1 2"/>
<path d="M488.3 295l.5 .2-.3 .2M488.3 295.1h.1M488.4 295.1l.1 .1a3.1 3.1 0 0 1-2.5 .1l.1-.1M488.5 295.4l-.7 .2M488.5 295.4l.3 1.4M488.5 290.3h-.2M488.5 290.3l.1 2M488.5 290.3l4.6 .8M488.5 296.9l-2.3 .5M488.6 290.2h-.4M488.6 290.2l-.1 .1M488.6 290.2l4.7 .8"/>
<path d="M488.6 299.2l-2.5 .7M488.6 299.2l.1 1.5M488.8 290.1h.1M488.8 290.1l4.7 .9M488.8 295.2v1.5M488.8 296.8l-.3 .1M488.8 296.7v.1M488.9 299.1l.1 1.4M493.3 291.1h.1M493.3 291v.1M493.3 291l-.1 .1M493.3 291.1h-.1"/>
<path d="M493.3 291.1l-7.2 1.8M493.5 291h-.1M493.8 290.9l-.4 .1M493.8 290.9v.1M494.5 288.4l-19.1 4.7a9 9 0 0 0-4.2 1.9l.7 .4 1.4 .1M494.5 288.6l-5.7 1.5M494.6 288.8l-5.6 1.4M494.6 293.9h.1M494.6 290.8l-.8 .2M494.6 290.8l-7.7 2M494.6 291l-7.4 1.8M494.6 293.9l-.1 9.6"/>
<path d="M494.6 293.4a38.8 38.8 0 0 0-16.6 1.1l-.6 .3M388 314.1a634.7 634.7 0 0 0 43.8 9.6M388 314.1h.1M388 314.1l21.8 5.1 22 4.4M473.4 300.9h9.6M483 300.9l.6 .1M483.6 301l1.8 .3M485.4 300.2v1.1M486.1 301.3h-.7M486.3 301.3v.8M487.4 301l1.1-.3v1.4M488.5 302.1a1.66 1.66 0 0 1-2.2 0"/>
<path d="M488.5 302.1a2.71 2.71 0 0 1-2.2 0M488.7 300.7l-2.6 .6M489 300.5l-.3 .2M491.3 305.2a29.5 29.5 0 0 1-8.3 19.7 23 23 0 0 1-7.5 5.1M494.5 303.5h.1M494.5 303.5a35.4 35.4 0 0 1-4.9 19.9 14.4 14.4 0 0 1-14.1 6.6M494.5 303.5a40.3 40.3 0 0 1-3.6 17.7 14.8 14.8 0 0 1-15.4 8.8M494.5 300.7l-.7 2.7a2.32 2.32 0 0 1-2.5 1.8M495.6 303.8a12.5 12.5 0 0 0 6.2-3.2l.3-.8a40.4 40.4 0 0 1-6.4 21.3 24.5 24.5 0 0 1-13.5 9.7M431.8 323.7a606 606 0 0 0 43.7 6.3M431.8 323.6l22 3.6 21.7 2.8M431.8 323.6v.1"/>
<path d="M475.5 330h.1M9.4 389.8h242.2v32.6h-242.2zM9.4 397h242.2M46.5 389.8v32.6M113.8 389.8v32.6M220.9 389.8v32.6M9.4 404.2h242.2M9.4 411.4h242.2M470.4 404.8h.9M470.4 403.9h.9M470.4 407.3h.9M470.4 406.4h.9"/>
<path d="M470.4 409.8h.9M470.4 409h.9M470.4 412.4h.9M470.4 411.5h.9M470.8 403.4v.9M470.8 406v.9M470.8 408.5v.9M470.8 411v.9"/>
<circle cx="34.2" cy="152.2" r="4"/>
<circle cx="77.5" cy="213.4" r="4"/>
<circle cx="125.3" cy="258.5" r="4"/>
<circle cx="462.7" cy="410.8" r=".22"/>
<circle cx="474.3" cy="410.8" r=".22"/>
</g>
<g fill="none" stroke="#c0c0c0" stroke-width=".25">
<path d="M6.3 6.4h546.1v419h-546.1zM9.4 9.4h540v413h-540zM69.8 6.4v3M139.7 6.4v3M209.5 6.4v3M278.9 7.6h1l-.5 1.8zM279.1 7.6l.3 1.8M279.4 6.4v3M279.7 7.6l-.3 1.8M349.2 6.4v3M6.3 72h3.1M549.4 72h3"/>
<path d="M6.3 143.9h3.1M549.4 143.9h3M6.3 215.9h3.1M7.6 215.4l1.8 .5-1.8 .5zM7.6 215.6l1.8 .3M9.4 215.9l-1.8 .3M549.4 215.9h3M549.4 215.9l1.8 .3M549.4 215.9l1.8-.6v1.2zM551.2 215.6l-1.8 .3M6.3 287.9h3.1M549.4 287.9h3"/>
<path d="M6.3 359.8h3.1M549.4 359.8h3M444 384h105.4M444 387.9h105.4M444 380.2v42.2M444 395.5h42.7M444 391.7h105.4M469.1 380.2v15.3M486.7 380.2v42.2M549.4 380.2h-154.2v42.2M395.3 407.1h48.7M444 413.3h42.7"/>
<path d="M472.5 416.3l12.1-2v6.9l-12.1-2zM486.7 418.6h62.7M486.7 411h62.7M497.3 411v7.6M518 418.6v3.8M538.7 411v7.6M69.8 422.4v3M139.7 422.4v3M209.5 422.4v3M279.4 422.4v3M279.4 422.4l.5 1.8h-1zM279.4 422.4l.3 1.8"/>
<path d="M279.4 422.4l-.3 1.8M349.2 422.4v3M419.1 422.4v3M488.9 422.4v3"/>
<circle cx="465.5" cy="417.8" r="1.27"/>
<circle cx="465.5" cy="417.8" r="3"/>
</g>
<path d="M461.7 417.8h7.6" fill="none" stroke="#c0c0c0" stroke-width=".25" stroke-dasharray="15.2 1.3 1.3 1.3" stroke-dashoffset="13.3"/>
<path d="M465.5 413.8v7.9" fill="none" stroke="#c0c0c0" stroke-width=".25" stroke-dasharray="15.2 1.3 1.3 1.3" stroke-dashoffset="13.2"/>
<path d="M471.4 417.8h14.2" fill="none" stroke="#c0c0c0" stroke-width=".25" stroke-dasharray="15.2 1.3 1.3 1.3" stroke-dashoffset="10.1"/>
<path d="M150.7 234.1l-1.3 3-.8-.5zM99.5 188.1l-.9 3.2-.9-.4zM66.3 129.2l-.9 3.2-.9-.4z" fill="#000"/>
<g font-size="5.6">
<text x="21.5" y="357">NOTE: ASSEMBLY STEPS PROVIDED ARE THEORETICAL STEPS</text>
<text x="21.5" y="362.6">LAID OUT BY TOOL. KENVOX SHOULD DEVELOP ITS OWN MOST</text>
<text x="21.5" y="368.3">EFFICIENT METHOD FOR ASSEMBLY USING TOOL'S STEPS AS A</text>
<text x="21.5" y="373.9">GUIDE.</text>
</g>
<g font-size="4.9">
<text x="21.5" y="325.8">ASSEMBLY STEPS:</text>
<text x="21.5" y="335.7">1.</text>
<text x="32.6" y="335.7">MAGNETIC DOOR PLATE (2) IS PLACED ONTO FRONT DOOR (1).</text>
<text x="21.5" y="340.6">2.</text>
<text x="32.6" y="340.6">TWO SCREWS (3) FIX PLATE ONTO DOOR.</text>
</g>
<g font-size="4.8">
<text x="490.7" y="417.9">C</text>
<text x="542.9" y="417.9">1</text>
</g>
<g font-size="4.2">
<text x="33.1" y="153.9">3</text>
<text x="42.3" y="153.1">2X</text>
<text x="76.3" y="215.2">2</text>
<text x="124.1" y="260.3">1</text>
<text x="18.9" y="394.9">ITEM NO.</text>
<text x="66" y="394.9">PART NUMBER</text>
<text x="154" y="394.9">DESCRIPTION</text>
<text x="231.7" y="394.9">QTY.</text>
<text x="26.8" y="402.1">1</text>
<text x="47.1" y="402.1">1844_008_rev_04</text>
<text x="156.7" y="402.1">Front Door</text>
<text x="235.1" y="402.1">1</text>
<text x="26.8" y="408.9">2</text>
<text x="47.1" y="408.9">1844_036_rev_04</text>
<text x="146" y="408.9">Magnetic Door Plate</text>
<text x="235.1" y="408.9">1</text>
<text x="26.8" y="418">3</text>
<text x="47.1" y="418">m3x10_flathead_plastite</text>
<text x="235.1" y="418">2</text>
</g>
<g font-size="3.2">
<text x="34.6" y="9.1">1</text>
<text x="103.8" y="9.1">2</text>
<text x="173" y="9">3</text>
<text x="244.3" y="9.2">4</text>
<text x="314.9" y="9.1">5</text>
<text x="6.8" y="35.2">F</text>
<text x="7" y="107.6">E</text>
<text x="550" y="107.6">E</text>
<text x="6.9" y="179.3">D</text>
<text x="550" y="179.5">D</text>
<text x="7" y="251.3">C</text>
<text x="550.1" y="251.5">C</text>
<text x="550.1" y="324">B</text>
<text x="6.9" y="324">B</text>
<text x="7" y="396.4">A</text>
<text x="550.2" y="396.3">A</text>
<text x="395.8" y="402.8">631 Hicks St., Brooklyn, NY 11231</text>
<text x="34.4" y="425.2">1</text>
<text x="104" y="425.2">2</text>
<text x="173.3" y="425.2">3</text>
<text x="244" y="425.2">4</text>
<text x="314.9" y="425.2">5</text>
<text x="382.7" y="425.2">6</text>
<text x="451.8" y="425.2">7</text>
<text x="522.8" y="425.2">8</text>
</g>
<g font-size="3.1">
<text x="508.7" y="386.9">1844</text>
<text x="494" y="402.7">Front_Door_Assy</text>
<text x="409.7" y="410.5">CONFIDENTIAL</text>
<text x="498.1" y="416.6">Front_Door_Assy</text>
<text x="496.9" y="421.7">SCALE 1:2</text>
<text x="524.6" y="421.7">SHEET 1 OF 1</text>
</g>
<g font-size="2.8">
<text x="468.1" y="14.2">REVISIONS</text>
<text x="401.9" y="21.3">REV.</text>
<text x="452.2" y="21.3">DESCRIPTION</text>
<text x="518.6" y="21.3">DATE</text>
<text x="532.7" y="21.3">APPROVED</text>
<text x="404.1" y="27.9">1</text>
<text x="409.5" y="27.9">INITIAL RELEASE OF DRAWING</text>
<text x="515.4" y="27.9">7/16/2014</text>
<text x="538.1" y="27.9">RJT</text>
</g>
<g font-size="2.4">
<text x="444.8" y="383.2">ENGINEERED</text>
<text x="487.3" y="383.2">PREPARED FOR</text>
<text x="444.8" y="387">DRAWN</text>
<text x="487.3" y="386.9">PROJECT</text>
<text x="444.8" y="394.6">APPROVED</text>
<text x="444.8" y="390.8">CHECKED</text>
<text x="487.2" y="394.6">PART NAME</text>
<text x="487.2" y="390.8">JOB NUMBER</text>
<text x="444.9" y="400.9">OTHERWISE SPECIFIED. DO NOT SCALE.</text>
<text x="449.1" y="398.6">DIMENSIONS ARE IN MM UNLESS</text>
<text x="444.8" y="404.4">UNSPECIFIED</text>
<text x="444.8" y="406.7">TOLERANCES</text>
<text x="460.7" y="404.7">X</text>
<text x="460.7" y="407.3">.X</text>
<text x="471.6" y="404.7">.5</text>
<text x="471.6" y="407.3">.1</text>
<text x="399.2" y="413.6">UNAUTHORIZED USE, DISTRIBUTION, OR</text>
<text x="460.7" y="409.8">.XX</text>
<text x="460.7" y="412.4">X</text>
<text x="471.6" y="409.8">.05</text>
<text x="471.6" y="412.4">.5</text>
<text x="490" y="413.4">SIZE</text>
<text x="498.1" y="413.4">PART NUMBER</text>
<text x="539.3" y="413.4">REVISION</text>
<text x="397.1" y="416.1">REPRODUCTION OF THIS DESIGN, DRAWING,</text>
<text x="397.4" y="418.7">OR INFORMATION IS STRICTLY PROHIBITED.</text>
<text x="448.1" y="418.9">ANGLE</text>
<text x="448.4" y="416.6">THIRD</text>
<text x="408" y="421.2">ALL RIGHTS RESERVED.</text>
<text x="445" y="421.2">PROJECTION</text>
</g>
</svg>
